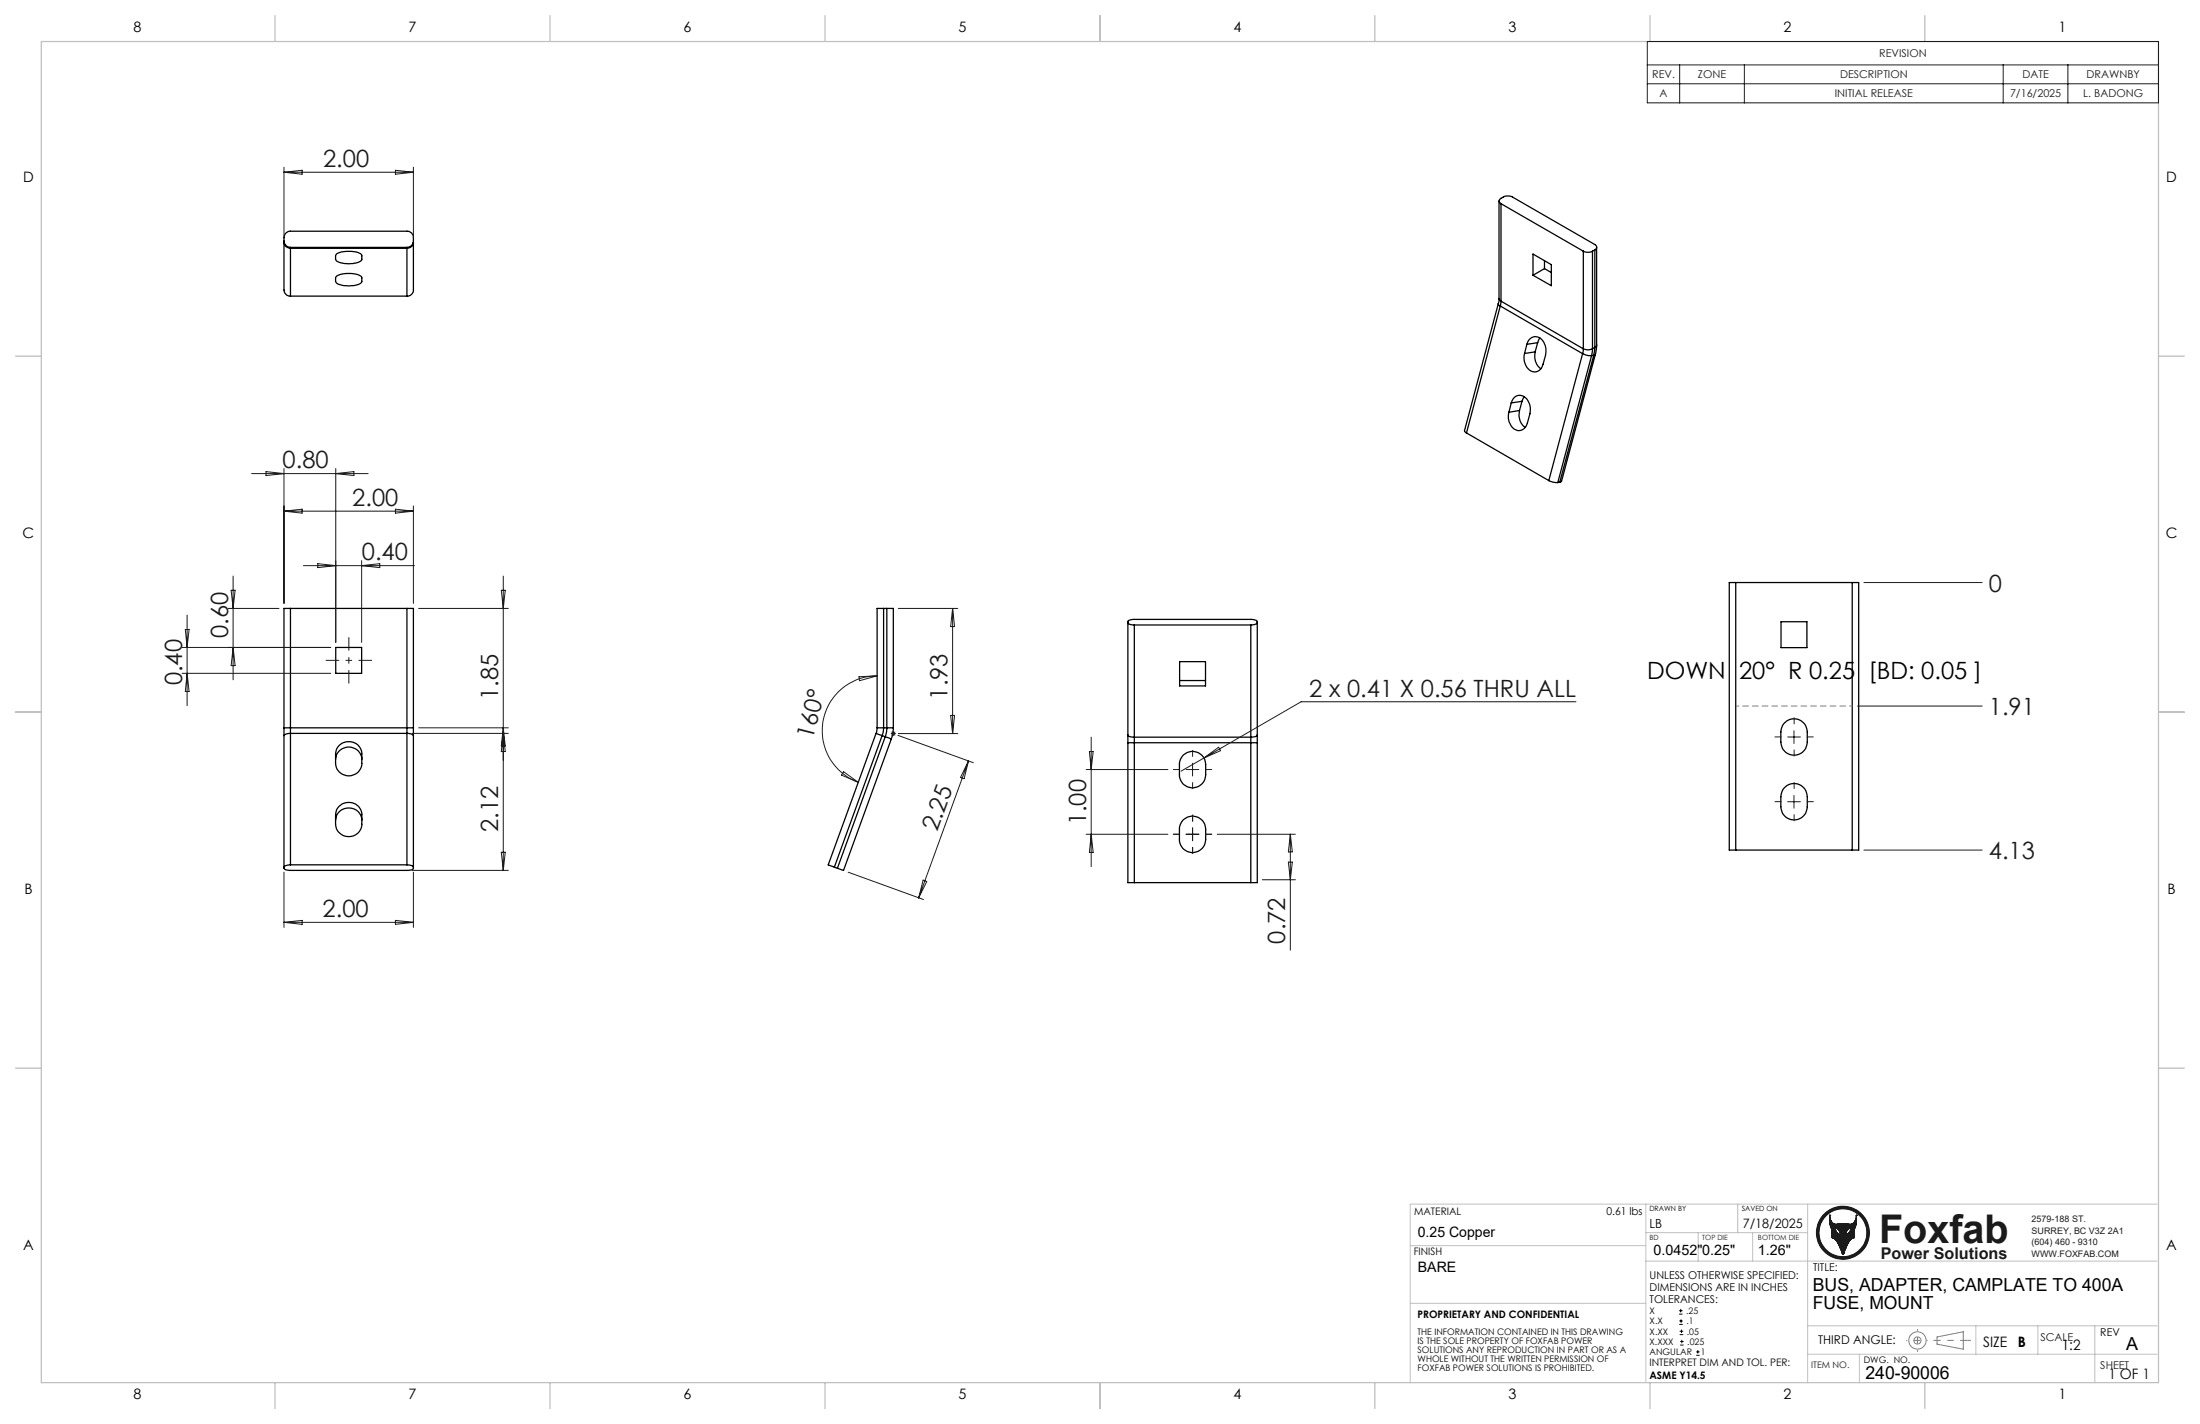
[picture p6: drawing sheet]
<svg xmlns="http://www.w3.org/2000/svg" width="432mm" height="279mm" viewBox="0 0 432 279" stroke-linecap="round" stroke-linejoin="round" font-family="sans-serif">
<g fill="none" stroke="#000" stroke-width=".25">
<path d="M294.2 39.4v19.2M294.6 40a.55 .55 0 0 1-.4-.6 .55 .55 0 0 1 .4-.5 2.08 2.08 0 0 1 2.3-.2l16.1 9.3a.57 .57 0 0 1 .4 .5 .57 .57 0 0 1-.4 .5M294.6 40l16.2 9.3M294.6 40v19.1M57 48.5a1.66 1.66 0 0 1-1.3-1.3 1.66 1.66 0 0 1 .9-1.8h23.3a1.21 1.21 0 0 1 1.2 1.2 1.43 1.43 0 0 1-1.2 1.9M57 48.5v.2M57 48.7a1.27 1.27 0 0 1-1.3-1.2v9.4a1.27 1.27 0 0 0 1.3 1.2M57 48.7v9.4M57 48.5h22.9M57 48.7h22.9M57 58.1h22.9M66 54.2a5.4 5.4 0 0 1 4.9 .1l.1 .9a2.38 2.38 0 0 1-2.4 .9h-.9a1.81 1.81 0 0 1-1.8-.9v-.7z"/>
<path d="M66 49.8a5.7 5.7 0 0 1 4.8 0l.2 .3v.8a2.09 2.09 0 0 1-2.1 .8h-1.2a2 2 0 0 1-1.8-.8v-.7zM79.9 48.7a1.21 1.21 0 0 0 1.2-1.2v9.4a1.21 1.21 0 0 1-1.2 1.2M79.9 48.5v.2M79.9 48.7v9.4M294.1 59.6l-6.7 24.9 .4 .4M294.1 59.6l.1 .3 .3 .1M294.2 58.6l-.1 1M294.2 58.6l.4 .5M294.6 59.1l-.1 .9M294.6 59.1l16.2 9.3M300.9 49.8l3.6 2.1v4.2l-3.6-2.1zM303.1 52.7l-2.2 1.3"/>
<path d="M303.1 52.7l1.4 .8M303.1 51.2v1.5M310.8 49.3a2.02 2.02 0 0 0 1.8 0M310.8 49.3v19.1M312.6 49.3v19.1M313 49l-.4 .3M313 49v19.2M313.4 48.5v19.2M294.5 60l-6.7 24.9M294.5 60l16.1 9.4M296.6 79.1a1.76 1.76 0 0 1 1.7-1.5 1.76 1.76 0 0 1 1.8 1.4l.3 .9v.7l-.6 2.4a1.75 1.75 0 0 1-1.7 1.5 1.75 1.75 0 0 1-1.8-1.5l-.2-.9 .1-1.2M296.6 79.1l-.4 1.8"/>
<path d="M298.7 78.7l-2.1 .4M298.7 78.7l-.5 1.8M299.2 77.9l-.5 .8M299.7 67.6a1.75 1.75 0 0 1 1.7-1.6 1.75 1.75 0 0 1 1.7 1.5l.3 .9v.6l-.5 2.5a1.71 1.71 0 0 1-1.6 1.5 1.71 1.71 0 0 1-1.8-1.2 3.5 3.5 0 0 1-.3-2.4M299.7 67.6l-.5 1.8M301.3 69a3.1 3.1 0 0 0 1.1 3.4M301.3 69l-2.1 .4M301.8 67.2l-2.1 .4M301.8 67.2l-.5 1.8M302.2 66.3l-.4 .9M310.6 69.4l1.1 .4h.7M310.6 69.4l-6.6 24.9"/>
<path d="M310.8 68.4a2.02 2.02 0 0 0 1.8 0M310.8 68.4l-.2 1M312.4 69.8l-6.6 24.9M312.6 68.4l-.2 1.4M312.8 69.7l-.4 .1M312.8 69.7l-6.7 24.9M313 68.2l-.2 1.5M313 68.2l-.4 .2M313.1 69.5l-6.6 24.9-.4 .2M313.1 69.5l-.3 .2M313.4 67.7l-.3 1.8M313.4 67.7l-.1 .2-.3 .3"/>
<path d="M287.8 84.9l16.2 9.4M298.2 80.5a3.1 3.1 0 0 0 1.2 3.4M298.2 80.5l-2 .4M304 94.3l.9 .3 .9 .1M306.1 94.6l-.3 .1M57 119.4h-1.3v23.4M57 119.4v23.4M57 119.4h22.9M79.9 119.4h1.2v23.4M79.9 119.4v23.4M173.4 119.4h-1.2v23.4M173.4 119.4h.7"/>
<path d="M173.4 119.4v23.4M174.1 119.4h1.2v23.4M174.1 119.4v23.4M340.7 114.3h-1.3v52.5h1.3M340.7 114.3v52.5M340.7 114.3h22.8M363.5 114.3h1.3v52.5h-1.3M363.5 114.3v52.5M65.9 127h5.1v5.1h-5.1zM221.4 122.2a1.23 1.23 0 0 0 1.2 .4M222.6 122.6v22M222.6 122.6h22.9"/>
<path d="M231.5 129.8h5.1v4.8h-5.1zM231.5 133.5h5.1M245.5 122.6v22M246.8 122.2a1.34 1.34 0 0 1-1.3 .4M349.6 122h5v5.1h-5zM55.7 144.3v26.1a1.25 1.25 0 0 0 1.3 .4h22.9a1.16 1.16 0 0 0 1.2-.4v-26.1M55.7 142.8v1.5M55.7 142.8h1.3M57 143.9a1.48 1.48 0 0 0-1.3 .4M57 142.8v1.1M57 143.9v25.8M57 143.9h22.9"/>
<path d="M57 142.8h22.9M65.9 149a2.58 2.58 0 0 1 2.5-2.4 2.58 2.58 0 0 1 2.6 2.4M66.6 158.2a2.6 2.6 0 0 1 2.7-.6 2.6 2.6 0 0 1 1.7 2.2v1.9a2.58 2.58 0 0 1-2.6 2.5 2.58 2.58 0 0 1-2.5-2.5v-2.1l.1-.6zM66.6 146.3a2.6 2.6 0 0 1 2.7-.6 2.6 2.6 0 0 1 1.7 2.2v1.9a2.58 2.58 0 0 1-2.6 2.4 2.58 2.58 0 0 1-2.5-2.4v-2.2l.1-.6zM79.9 143.9a1.34 1.34 0 0 1 1.2 .4M79.9 142.8v1.1M79.9 142.8h1.2M79.9 143.9v25.8M81.1 142.8v1.5M171.9 143.9l1.2 .4M171.9 143.9l-9.3 25.8 1.2 .4M172.2 142.8l-.3 1.1"/>
<path d="M172.2 142.8h1.2M173.1 144.3l-9.3 25.8M173.1 144.3l.6 .3M173.4 142.8l-.3 1.5M173.4 142.8h.7M173.7 144.6l1.2 .4M173.7 144.6l-9.3 25.8M174.1 142.8l-.4 1.8M174.1 142.8h1.2M174.9 145l-9.3 25.8-1.2-.4M175.3 142.8l-.4 2.2M221.4 145.7v27.5h1.2"/>
<path d="M221.4 145.7h1.2M221.4 144.2a1.16 1.16 0 0 0 1.2 .4M221.4 144.2v-22.2a1.34 1.34 0 0 1 1.2-.5h22.9a1.48 1.48 0 0 1 1.3 .5v22.2M221.4 144.2v1.5M222.6 144.6v1.1M222.6 145.7v27.5M222.6 145.7h22.9M222.6 144.6h22.9M232.2 148.2a2.6 2.6 0 0 1 2.8-.6 2.6 2.6 0 0 1 1.6 2.4v2a2.58 2.58 0 0 1-2.5 2.6 2.58 2.58 0 0 1-2.6-2.6v-2.3l.2-.7zM245.5 145.7h1.3M245.5 144.6v1.1M245.5 145.7v27.5"/>
<path d="M246.8 145.7v27.5h-1.3M246.8 144.2a1.25 1.25 0 0 1-1.3 .4M246.8 144.2v1.5M350.2 141.9a2.58 2.58 0 0 1 2.9-.7 2.58 2.58 0 0 1 1.6 2.4v2a2.59 2.59 0 0 1-2.6 2.6 2.59 2.59 0 0 1-2.6-2.6l.1-2.3 .2-.9zM350.2 154.6a2.58 2.58 0 0 1 2.9-.7 2.58 2.58 0 0 1 1.6 2.4v2a2.59 2.59 0 0 1-2.6 2.6 2.59 2.59 0 0 1-2.6-2.6l.1-2.3 .2-.9zM57 169.7a1.34 1.34 0 0 0-1.3 .4M57 169.7h22.9M65.9 160.9a2.58 2.58 0 0 1 2.5-2.4 2.58 2.58 0 0 1 2.6 2.4M79.9 169.7a1.23 1.23 0 0 1 1.2 .4M163.8 170.1l.6 .3M222.6 173.2h22.9M232.2 160.9a2.6 2.6 0 0 1 2.8-.6 2.6 2.6 0 0 1 1.6 2.4v2a2.58 2.58 0 0 1-2.5 2.6 2.58 2.58 0 0 1-2.6-2.6v-2.3l.2-.7z"/>
<path d="M340.7 166.8h22.8"/>
</g>
<g fill="none" stroke="#191924" stroke-width=".2">
<path d="M359.1 238.4h.1M359.1 238.4a1.5 1.5 0 0 0 1.4 1.8l1.7-.1a1.36 1.36 0 0 0 1.9-.5l.2-1.2M359.1 238.4a4.4 4.4 0 0 0 .3 2.5l.2 .3v1.6M364.3 238.4h.1M364.3 238.4a4.4 4.4 0 0 1-.2 2.5l-.2 .3v1.7l-.5 .2a6.9 6.9 0 0 0-1.5 2.9M359.6 242.8v.1M359.6 242.9l.5 .2a7.5 7.5 0 0 1 1.5 2.9M360.2 240.9a1.41 1.41 0 0 1 1 1.4 1.43 1.43 0 0 1-1-1.4zM361.6 246l.2 .1M361.6 246h.1M361.7 246.1h.1M361.7 240.1v6"/>
<path d="M361.8 246.1h.1M361.9 246l-.1 .1M361.9 246h.1M362.7 241.2l.6-.3-.1 .5a1.47 1.47 0 0 1-.9 .9l.1-.7z"/>
<circle cx="361.7" cy="241.9" r="5.2"/>
<circle cx="361.7" cy="241.9" r="4.7"/>
</g>
<circle cx="361.7" cy="241.9" r="5" fill="none" stroke="#191924" stroke-width=".5"/>
<g fill="none" stroke="#808080" stroke-width=".2">
<path d="M380.2 262.3l5.1-1v3.4l-5.1-1z"/>
<circle cx="376.3" cy="263" r=".7"/>
<circle cx="376.4" cy="263" r="1.69"/>
</g>
<path d="M386.2 263h-6.7" fill="none" stroke="#808080" stroke-width=".2" stroke-dasharray="15.2 1.3 1.3 1.3" stroke-dashoffset="13.8" stroke-linecap="butt"/>
<path d="M376.4 260.8v4.4" fill="none" stroke="#808080" stroke-width=".2" stroke-dasharray="15.2 1.3 1.3 1.3" stroke-dashoffset="14.9" stroke-linecap="butt"/>
<path d="M386.2 263h.6" fill="none" stroke="#808080" stroke-width=".2" stroke-dasharray="15.2 1.3 1.3 1.3" stroke-linecap="butt"/>
<path d="M378.3 263h-4.2" fill="none" stroke="#808080" stroke-width=".2" stroke-dasharray="15.2 1.3 1.3 1.3" stroke-dashoffset="15" stroke-linecap="butt"/>
<g fill="none" stroke="#c0c0c0" stroke-width=".2">
<path d="M323 236.3v34.8M341.1 236.3v5.6M354.8 236.3v35M423.4 236.3h-146.6v35M276.8 244.4h46.2M276.8 255.7h46.2M323 247.4h100.4M323 241.9h31.8M333.3 241.9v5.5M344 241.9v5.5M354.8 265.7h68.6M354.8 260.1h68.6"/>
<path d="M364.9 265.7v5.6M387.8 260.1v5.6M400 260.1v5.6M411.2 260.1v11.2"/>
</g>
<g fill="none" stroke="#c0c0c0" stroke-width=".25">
<path d="M8.1 8.1h415.6v263.2h-415.6zM54 3.1v5M108 3.1v5M161.9 3.1v5M215.9 3.1v5M269.8 3.1v5M323.8 3.1v5M377.8 3.1v5M3 69.9h5.1M423.7 69.9h5M3 139.7h5.1M423.7 139.7h5"/>
<path d="M3 209.6h5.1M423.7 209.6h5M54 271.3v5.1M108 271.3v5.1M161.9 271.3v5.1M215.9 271.3v5.1M269.8 271.3v5.1M323.8 271.3v5.1M377.8 271.3v5.1"/>
</g>
<path d="M362.7 241.2l.6-.3a1.45 1.45 0 0 1-1 1.4l.1-.7zM359.1 238.4v1.1l.2 1.1 .3 .6v1.7a1.08 1.08 0 0 1 .9 .6l1.1 2.6 .3-.1a6.8 6.8 0 0 1 1.6-3l.4-.1v-1.7l.4-1v-1.8a1.51 1.51 0 0 1-.5 1.5 1.51 1.51 0 0 1-1.6 .2h-.9a1.41 1.41 0 0 1-2-.7zM360.2 240.9a1.41 1.41 0 0 1 1 1.4 1.45 1.45 0 0 1-1-1.4zM357 241.9a4.7 4.7 0 0 0 9.4 0 4.7 4.7 0 0 0-9.4 0zM356.5 241.9a5.2 5.2 0 0 1 10.4 0 5.2 5.2 0 0 1-10.4 0z" fill-rule="evenodd" fill="#191924"/>
<g fill="none" stroke="#000" stroke-width=".2">
<path d="M329.6 257.8h.6M329.6 257.2h.6M329.6 259.9h.7M329.6 259.2h.7M329.9 256.8v.7M330 258.9v.6M329.7 261.9h.7M329.7 261.2h.7M329.8 263.9h.6M329.8 263.2h.6M330 260.9v.6M330.1 262.9v.7"/>
<path d="M332.9 265.9h.7M332.9 265.3h.7M333.2 264.9v.7"/>
</g>
<g fill="none" stroke="#191924" stroke-width=".2">
<path d="M323.3 8.1h100.4v12.1h-100.4zM323.3 12.7h100.4M323.3 16.4h100.4M329.7 12.7v7.5M342.4 12.7v7.5M393.2 12.7v7.5M405.9 12.7v7.5M55.7 32.8v13.7M55.7 33.8l3.6-.4v.8zM55.7 33.8h25.4M77.6 33.4l3.5 .4-3.5 .4zM81.1 32.8v13.7"/>
<path d="M49.4 92.9h22.8M52.2 92.5l3.5 .4-3.5 .4zM55.7 91.9v26.5M65.9 91.9v34.1M65.9 92.9l3.6-.4v.8zM77.6 99.9l3.5 .4-3.5 .4zM81.1 99.3v19.1M44.8 119.4h10M45.4 115.8h.7l-.3 3.6zM45.8 113v20.4M55.7 100.3h25.4M55.7 100.3l3.6-.4v.8z"/>
<path d="M59.5 111h21.9M62.4 110.6l3.5 .4-3.5 .4zM71 110v16M71 111l3.5-.4v.8zM82.2 119.4h17.6M98.4 115.8h.8l-.4 3.6zM98.8 113v57.8M176.3 119.4h11.7M187 119.4v24.5M187 119.4l.4 3.5h-.8zM365.8 114.3h23.2M35.7 127h29.2"/>
<path d="M35.7 132.1h29.2M36.4 123.5h.7l-.4 3.5zM36.7 120.7v17.8M36.7 132.1l.4 3.6h-.7zM45.8 127l.3 3.6h-.7zM168.6 132.8l3.6-.2-3.5 1zM172.2 132.6a10.8 10.8 0 0 0-10.7 8.9 10.8 10.8 0 0 0 7 12M309.3 137.7h-53.9l-19.1 11M364.6 138.5h24.4M80.9 143.9h18.9M82.2 142.8h17.6M98.8 142.8l.4 3.6h-.8z"/>
<path d="M98.8 143.9l.4 3.6h-.8zM165.6 151.4l2.9 2.1-3.3-1.4zM174.8 143.9h1M175 143.6l.7 .7M175.3 143.4v1M175.7 143.6l-.7 .7M176.2 144.3l14.8 5.3M176.3 143.9h11.7M186.6 140.4h.8l-.4 3.5zM190.1 149.3l-9.8 26.9M190.1 149.3l-.9 3.5-.7-.3zM213.2 151h16"/>
<path d="M213.8 147.5h.8l-.4 3.5zM214.2 144.6v25.4M232.8 151h2.5M234.1 149.8v2.5M236.3 148.7l-4.5 2.6M236.3 148.7l2.9-2.1 .4 .7zM350.9 144.6h2.5M350.9 157.3h2.5M352.1 143.4v2.5M352.1 156.1v2.5M55.7 171.1v10.9M80.9 170.8h18.9"/>
<path d="M81.1 171.1v10.9M98.4 167.2h.8l-.4 3.6zM166.5 171.1l14.8 5.4M181.2 172.7l.7 .3-1.6 3.2zM213.2 163.7h16M214.2 163.7l.4 3.6h-.8zM232.8 163.7h2.5M234.1 162.5v2.5M238.9 163.7h15.3M247.8 172.6h6.4M252.9 169.2h.7l-.3 3.4zM253.3 163.7v22.7"/>
<path d="M253.3 163.7l.3 3.4h-.7zM365.8 166.8h23.2M55.7 181l3.6-.4v.8zM55.7 181h25.4M77.6 180.6l3.5 .4-3.5 .4z"/>
</g>
<path d="M68.5 134.1v-9.1M73 129.6h-9.1" fill="none" stroke="#191924" stroke-width=".2" stroke-dasharray="15.2 1.3 1.3 1.3" stroke-dashoffset="12.6" stroke-linecap="butt"/>
<g fill="none" stroke="#191924" stroke-width=".2" stroke-dasharray="15.2 1.3 1.3 1.3" stroke-linecap="butt">
<path d="M231.6 151h-1.4M234.1 153.5v1.3M234.1 148.5v-1.3M236.6 151h1.3M349.6 144.6h-1.3M349.6 157.3h-1.3M352.1 142.1v-1.3M352.1 147.1v1.3M352.1 154.8v-1.3M352.1 159.8v1.3M354.6 144.6h1.4M354.6 157.3h1.4"/>
<path d="M231.6 163.7h-1.4M234.1 166.2v1.3M234.1 161.2v-1.3M236.6 163.7h1.3"/>
</g>
<path d="M363.6 138.5h-22.9" fill="none" stroke="#808080" stroke-width=".2" stroke-dasharray="1.3 .6" stroke-dashoffset=".6" stroke-linecap="butt"/>
<text font-size="7.8" fill="#191924" x="368.8" y="243.9">Foxfab</text>
<g font-size="4.7" fill="#191924">
<text x="63.4" y="32.8">2.00</text>
<text x="55.5" y="91.9">0.80</text>
<text x="69.1" y="99.3">2.00</text>
<text x="71" y="110">0.40</text>
<text x="390.4" y="116.1">0</text>
<text x="44.8" y="125.1" transform="rotate(-90 44.8 125.1)">0.60</text>
<text x="35.7" y="134.5" transform="rotate(-90 35.7 134.5)">0.40</text>
<text x="97.8" y="137.4" transform="rotate(-90 97.8 137.4)">1.85</text>
<text x="186" y="137.2" transform="rotate(-90 186 137.2)">1.93</text>
<text x="257" y="136.7">2 x 0.41 X 0.56 THRU ALL</text>
<text x="390.4" y="140.3">1.91</text>
<text x="159.6" y="145.1" transform="rotate(-76 159.6 145.1)">160°</text>
<text x="213.2" y="161.9" transform="rotate(-90 213.2 161.9)">1.00</text>
<text x="97.8" y="163.3" transform="rotate(-90 97.8 163.3)">2.12</text>
<text x="183.9" y="163.3" transform="rotate(-70 183.9 163.3)">2.25</text>
<text x="390.4" y="168.5">4.13</text>
<text x="63.3" y="179.9">2.00</text>
<text x="252.3" y="185.1" transform="rotate(-90 252.3 185.1)">0.72</text>
</g>
<text font-size="4.7" x="323.3" y="133.2">DOWN 20° R 0.25 [BD: 0.05 ]</text>
<g font-size="3.5">
<text x="355.8" y="253.4">BUS, ADAPTER, CAMPLATE TO 400A</text>
<text x="355.8" y="256.9">FUSE, MOUNT</text>
<text x="417.3" y="264.9">A</text>
<text x="366.1" y="270.6">240-90006</text>
</g>
<text font-size="3.2" fill="#191924" x="369.1" y="247.1">Power Solutions</text>
<g font-size="2.8">
<text x="26.2" y="6.3">8</text>
<text x="80.2" y="6.3">7</text>
<text x="134.2" y="6.3">6</text>
<text x="188.1" y="6.3">5</text>
<text x="242.1" y="6.3">4</text>
<text x="296.1" y="6.3">3</text>
<text x="350.1" y="6.3">2</text>
<text x="404" y="6.3">1</text>
<text x="4.5" y="35.6">D</text>
<text x="425.2" y="35.6">D</text>
<text x="4.4" y="105.5">C</text>
<text x="425.1" y="105.5">C</text>
<text x="4.8" y="175.3">B</text>
<text x="425.4" y="175.3">B</text>
<text x="4.5" y="245.2">A</text>
<text x="278.3" y="242.8">0.25 Copper</text>
<text x="425.2" y="245.2">A</text>
<text x="278.3" y="249.6">BARE</text>
<text x="324.6" y="246.3">0.0452&quot;0.25&quot;</text>
<text x="345" y="246.3">1.26&quot;</text>
<text x="389.2" y="264.3">SIZE</text>
<text x="396" y="264.3">B</text>
<text x="404.7" y="265">1:2</text>
<text x="26.2" y="274.5">8</text>
<text x="80.2" y="274.5">7</text>
<text x="134.2" y="274.5">6</text>
<text x="188.1" y="274.5">5</text>
<text x="242.1" y="274.5">4</text>
<text x="296.1" y="274.5">3</text>
<text x="350.1" y="274.5">2</text>
<text x="404" y="274.5">1</text>
<text x="413.8" y="270.6">1 OF 1</text>
</g>
<g font-size="2.5">
<text x="323.8" y="240.9">LB</text>
<text x="342.1" y="240.9">7/18/2025</text>
</g>
<text font-size="2.4" x="356.9" y="263.8">THIRD ANGLE:</text>
<g font-size="2.1" fill="#191924">
<text x="368.8" y="11.2">REVISION</text>
<text x="324.3" y="15.4">REV.</text>
<text x="333.3" y="15.4">ZONE</text>
<text x="361.1" y="15.4">DESCRIPTION</text>
<text x="397" y="15.4">DATE</text>
<text x="409.5" y="15.4">DRAWNBY</text>
<text x="325.7" y="19.1">A</text>
<text x="360.1" y="19.1">INITIAL RELEASE</text>
<text x="394.5" y="19.1">7/16/2025</text>
<text x="408.9" y="19.1">L. BADONG</text>
<text x="400.5" y="263.1">SCALE</text>
<text x="412.2" y="268.7">SHEET</text>
</g>
<g font-size="2.1">
<text x="315.3" y="238.3">0.61 lbs</text>
<text x="323.8" y="251">UNLESS OTHERWISE SPECIFIED:</text>
<text x="355.9" y="249.5">TITLE:</text>
<text x="323.8" y="253.4">DIMENSIONS ARE IN INCHES</text>
<text x="323.8" y="255.7">TOLERANCES:</text>
<text x="412.2" y="262.1">REV</text>
</g>
<g font-size="2">
<text x="277.6" y="238.3">MATERIAL</text>
<text x="277.5" y="246.3">FINISH</text>
<text x="278.2" y="258.5">PROPRIETARY AND CONFIDENTIAL</text>
<text x="323.7" y="268.1">INTERPRET DIM AND TOL. PER:</text>
<text x="323.7" y="270.6">ASME Y14.5</text>
</g>
<g font-size="1.8" fill="#191924">
<text x="398.7" y="239.8">2579-188 ST.</text>
<text x="398.7" y="242.1">SURREY, BC V3Z 2A1</text>
<text x="398.7" y="244.3">(604) 460 - 9310</text>
<text x="398.7" y="246.6">WWW.FOXFAB.COM</text>
<text x="355.5" y="268.4">ITEM NO.</text>
</g>
<g font-size="1.8">
<text x="323.8" y="257.8">X</text>
<text x="331" y="257.8">.25</text>
<text x="278.2" y="261.9">THE INFORMATION CONTAINED IN THIS DRAWING</text>
<text x="278.2" y="263.6">IS THE SOLE PROPERTY OF FOXFAB POWER</text>
<text x="323.8" y="259.8">X.X</text>
<text x="323.8" y="263.9">X.XXX</text>
<text x="323.8" y="261.9">X.XX</text>
<text x="331" y="259.8">.1</text>
<text x="331.1" y="261.9">.05</text>
<text x="331.2" y="263.9">.025</text>
<text x="278.2" y="265.4">SOLUTIONS ANY REPRODUCTION IN PART OR AS A</text>
<text x="278.2" y="267.2">WHOLE WITHOUT THE WRITTEN PERMISSION OF</text>
<text x="278.2" y="268.9">FOXFAB POWER SOLUTIONS IS PROHIBITED.</text>
<text x="323.8" y="265.9">ANGULAR</text>
<text x="333.8" y="265.9">1</text>
<text x="365.8" y="267.4">DWG. NO.</text>
</g>
<g font-size="1.4">
<text x="323.7" y="237.6">DRAWN BY</text>
<text x="341.8" y="237.6">SAVED ON</text>
</g>
<g font-size="1.4" fill="#191924">
<text x="323.8" y="243.4">BD</text>
<text x="334.1" y="243.4">TOP DIE</text>
<text x="345" y="243.4">BOTTOM DIE</text>
</g>
</svg>
